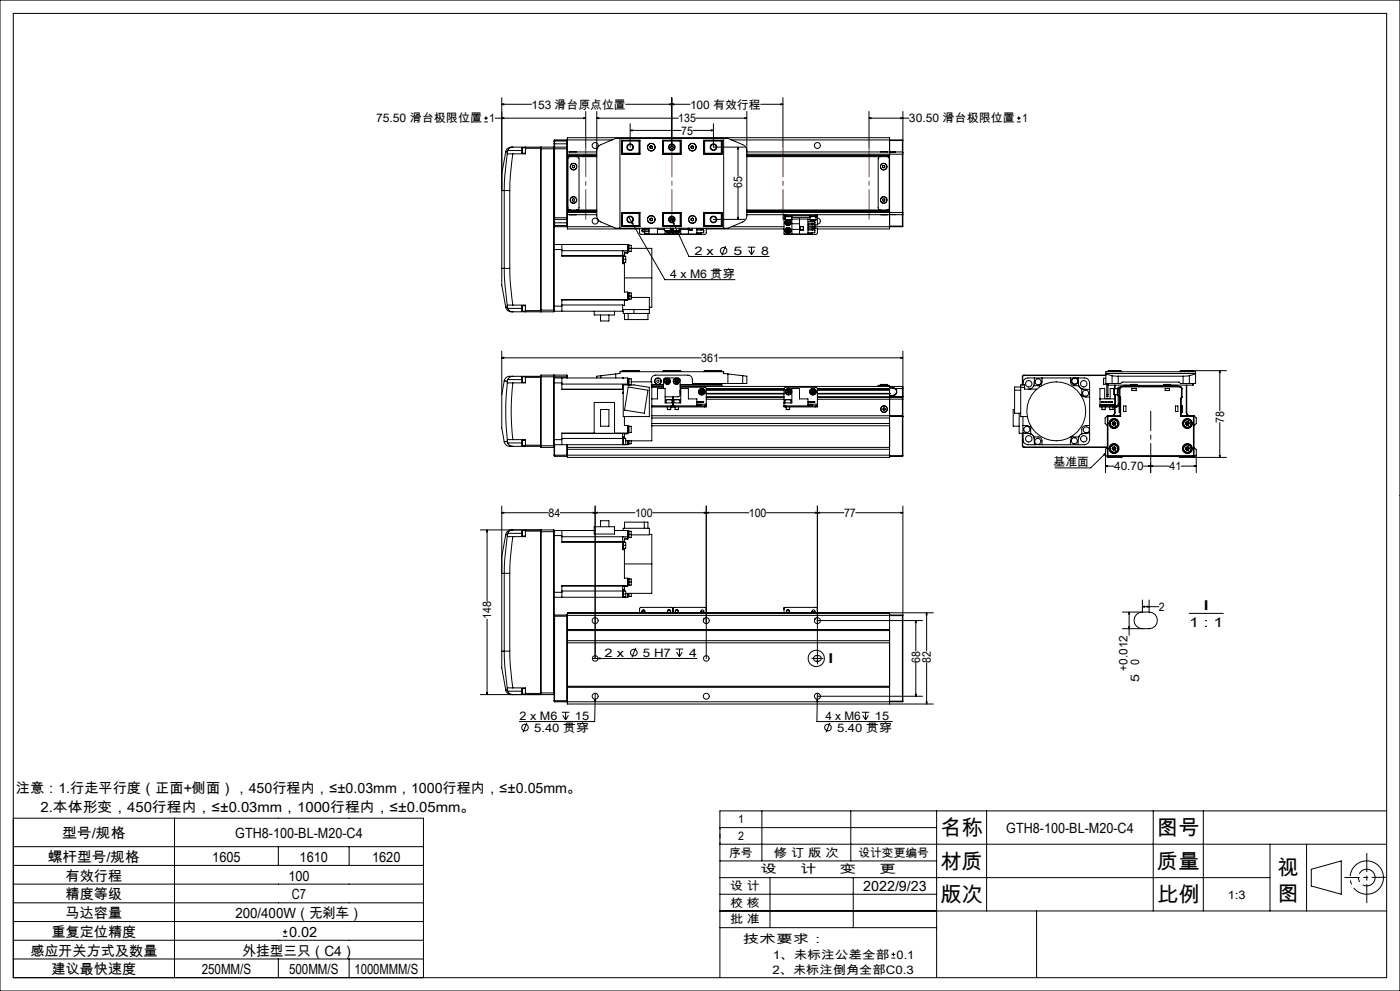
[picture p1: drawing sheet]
<svg xmlns="http://www.w3.org/2000/svg" width="420mm" height="297mm" viewBox="0 0 420 297" stroke-linecap="round" stroke-linejoin="round" font-family="sans-serif">
<g fill="none" stroke="#000" stroke-width=".3">
<path d="M0 0h420v297h-420zM4 4h412v289h-412zM145.2 36.5h1.2M145.2 35.4h1.2M145.8 34.9v1.1M148.5 35.4h27.2M150.5 31.3l.6-.2v.3zM150.5 29.3v51.1M150.5 31.3h9M150.5 35.4l.6-.1v.3zM175.1 35.3l.6 .1-.6 .2zM175.7 33.4v10.7"/>
<path d="M179 35.4l.6-.1v.3zM179 33.4l.1 31.6 .3 .8 .9 .7 4.4 1.9h33.7l4.4-1.9 .6-.4 .5-.7 .1-.7v-31.3M179 35.4h24.5M187.7 31.3h19.3M189.1 39.1l.6-.2v.3zM189.1 37.1v7M189.1 39.1h15.3M200.9 31.1l.6 .2-.6 .1zM201.5 31.3l.6-.2v.3zM201.5 29.3v14.8M207.9 39.1h6.1M208.8 35.4h15.2"/>
<path d="M213.4 38.9l.6 .2-.6 .1zM214 37.1v7h9.4M223.4 35.3l.6 .1-.6 .2zM228.2 31.3h6.7M234.3 31.1l.6 .2-.6 .1zM234.9 29.3v14.8M260.7 35.4l.6-.1v.3zM260.7 35.4h12M260.7 33.4v10.7M270.3 35.3l.6 .1-.6 .2zM270.9 33.4v12.3M305.1 36.5h1.1"/>
<path d="M305.1 35.4h1.1M305.6 34.9v1.1M151.3 57.1h1.6M151.3 57.1v23.3M151.7 45.5l-1.2 6.6v5h.8M151.7 45.5h.5M152.2 46l-.8 6.6-.1 4.5M152.2 46l1.6 .1M152.2 45.5v.5M152.3 45.1l-.1 .4M152.3 45.1h4.3M152.9 57.1v23.3"/>
<path d="M153.8 44.1h-.3a1.69 1.69 0 0 0-1.8 1.4M153.8 46.1l-.7 6.5-.2 4.5M153.8 44.1l8.4 .1M153.8 44.1l-.8 .2-.7 .8M156.7 44.3v1.6M156.7 44.3h.9M156.7 45.9h.9M157.6 44.1v.3M157.6 44.4v1.7h-3.8M157.6 44.4h4.6M162.2 44.2v.4M162.2 44.6v48.4"/>
<path d="M162.2 44.6h8M162.3 44.1v49.3M162.3 44.1h3.8M162.3 44.1l-.1 .1M166.1 44.1v49.3M166.1 44.1l.1 .1M166.2 44.2v48.8M166.2 43.1v1.1M166.2 42.3h4M166.2 43.1h4M166.4 44.1v21.7M166.4 41.9v2.2"/>
<path d="M166.4 44.1h3.6M166.4 41.9l-.2 1.2M166.4 44.1l-.2 .2M166.4 41.9h3.6M170 44.1v21.7M170 41.9v2.2M170 44.1l.2 .2M170 41.9l.2 .2M170.2 44.3v.3M170.2 44.3v-3h96.7v4.9M170.2 44.6v20.7M170.2 46.2h8.8"/>
<path d="M170.2 41.9h13.4M170.2 45.5h8.8M170.2 47h8.8M170.2 46.6h8.8M170.9 45.5h2M171.1 47l-.5 .1-.2 .4v14.9l.2 .4 .5 .1M171.7 49.7l.4-.1 .3 .2v.4l-.4 .1-.3-.2zM171.8 59.7l.3-.2 .3 .3-.1 .4-.4 .1-.2-.3zM173 47l.5 .1 .2 .4v14.9l-.2 .4-.5 .1M179 45.2l.4-1.1 .5-.6 4.8-2h33.7l4.8 2 .7 .9 .1 .8M186 41.5v26.9M186.4 42h5.6v4.2h-5.6z"/>
<path d="M186.4 45.5h.1M186.5 42.3v3.9M186.5 42.3h5.2M186.7 42.1v4M186.7 46.1h5.3M186.7 42.1l-.2 .2M186.7 42.1h5.3M191.7 42.3l.2-.2v4l-.2-.2M191.7 45.9h-5.2l.2 .2M191.7 42.3v3.6M195.1 44.3l.3 .2M195.1 43.9v.4"/>
<path d="M195.4 43.7l.3 .2M195.4 43.7l-.3 .2M195.7 44.3l-.3 .2M195.7 43.9v.4M198.8 42h5.5v4.2h-5.5zM199 42.3v3.6M199 45.9h5M199 45.9l-.2 .2h5.5M199 42.3h5M204 42.3l.2-.2v4l-.2-.2M204 42.3v3.6M204.3 42.1h-5.4l.1 .2"/>
<path d="M207.4 44.3l.3 .2M207.4 43.9v.4M207.7 43.7l.3 .2M207.7 43.7l-.3 .2M208 44.3l-.3 .2M208 43.9v.4M211.1 42h5.5v4.2h-5.5zM211.1 46.1h5.3M211.1 42.1h5.3M211.4 42.3v3.6M211.4 42.3l-.2-.2v4l.2-.2M211.4 45.9h5.1l-.1 .2"/>
<path d="M211.4 42.3h5.1M216.4 42.1v4M216.4 42.1l.1 .2M216.5 42.3v3.9M216.5 45.5h.1M217.1 41.5v26.9M219.5 41.9h51.2M221.4 44.1l.1 .6h-.3zM221.4 44.1v8.7M221.4 56.3v9.5M224 46.2h46.7M224 45.5h43.9"/>
<path d="M224 47h42.9M224 46.6h42.9M264.1 47l-.5 .1-.1 .4v14.9l.1 .4 .5 .1M264.8 49.7l.3-.1 .4 .2-.1 .4-.3 .1-.3-.2zM264.9 59.7l.4-.1 .2 .3-.1 .4h-.4l-.3-.3zM266.1 47l.5 .1 .2 .4v14.9l-.2 .4-.5 .1M266.2 45.5h-2M266.2 45.5h.1M266.9 46.2v17.5M266.9 42.1h3.8M267.9 45.6h-1v.6M267.9 45.5h.7"/>
<path d="M267.9 45.5v.1M268.6 45.5l-.7 .1M268.6 45.5h2.1M270.7 46.2h.2M270.7 45.5v.7M270.7 45.5l.2 .2M270.7 41.9v.2M270.7 42.1v3.4M270.7 46.2v17.5M270.9 45.7v.5M270.9 46.2v17.5M166.2 73.3h2.4"/>
<path d="M166.2 74.8h2.4M166.2 67.5h4M166.2 65.3h4M166.2 65.6l.2 .2M166.2 66.8h4M166.2 67.8l.2 .1M166.4 65.8v2.1M166.4 65.8h3.6M166.4 67.9h3.6M168.6 74.8v2l18.4-.1v2h-.2M168.6 73.3v1.5M168.6 73.3h19.7v2.6h-1"/>
<path d="M168.6 76.6h18.2M168.6 75.1h19.7M170 65.8v2.1M170.2 65.3v.3M170.2 65.6v3h21.7M170.2 64.3h8.8M170.2 63.7h8.8M170.2 65.6l-.2 .2M170.2 67.9h13.4M170.2 67.8l-.2 .1M170.2 62.9h8.8M170.2 63.2h8.8"/>
<path d="M170.2 63.3h8.8M170.9 64.3h2M186.4 64.3h.1M186.4 63.7h5.6v4.2h-5.6zM186.5 63.7v3.9M186.5 67.6h5.2M186.5 67.6l.2 .2M186.7 63.8v4M186.7 63.8l-.2 .1h5.2M186.7 63.8h5.3M186.7 67.8h5.3M186.8 73.3h.1"/>
<path d="M186.8 76.6v1.1M186.8 77.7v1.3h.5M186.8 75.1h.1M186.8 75.1v1.5M186.8 75.1v.1M186.8 73.3h.2M186.8 77.7h.9M186.8 76.5h.5M187 76.8h.7v.9M187 73.3h.1M187.3 78.6v.4M187.3 76.5v.3"/>
<path d="M187.3 79v8.5h1v2.3M187.7 77.7v.9h-.7M188.3 74.4h7.2v8.9M188.3 75.6h-1v.9M188.3 73.4h.4v2l-.4 .1M188.5 73.4v2.1M188.6 65l.9 1.5M188.7 73.5h.7v1.8h-.7M189.5 66.5l.4 .5-.3 .1zM189.5 66.5l10 17.3h21M191.7 63.9l.2-.1v4l-.2-.2M191.7 63.9v3.7"/>
<path d="M191.9 68.4v1.4l.4 .4h19.2l.4-.4v-1.4M192.7 69v.2M192.7 68.4v.2h2M192.7 68.9v.5h2M192.7 68.9h2M192.8 69.4h.5M193.4 68.6v.3a.41 .41 0 0 0-.4-.3 .41 .41 0 0 0-.3 .3M193.4 69.4v.7h1.3M194.7 68.4v1.8M195.1 66l.3 .1M195.1 65.6v.4M195.4 65.4l.3 .2"/>
<path d="M195.4 65.4l-.3 .2M195.7 66l-.3 .1M195.7 65.6v.4M197.2 68.4v1.8M197.2 68.8h2.1M198.8 63.7h5.5v4.2h-5.5zM199 63.9v3.7M199 67.8v.1M199 67.6h5M199 63.9h5M199 67.6l-.1 .2h5.4M199.3 69.1h.1"/>
<path d="M199.3 69.1h1.8M199.3 68.4v.7M199.5 69.1v1.1M199.7 67.8v.1M200.3 69.1v.3M200.3 69.4l.5 .2M200.7 69.1l-.4 .3M200.7 69.1l.1 .5M200.8 69.1l.4 .1M201.1 69.1h-1.7M201.1 68.4v.7M201.1 68.9l.1 .3"/>
<path d="M201.2 65.9h.2zM201.2 69.2l-.4 .4M201.2 65l5.5 11.9h24.1M201.3 68.4a.86 .86 0 0 1-.2 1.4 .86 .86 0 0 1-1.3-.7M201.3 68.4a.9 .9 0 0 1-.2 1.5 .9 .9 0 0 1-1.3-.8M201.3 66.1l-.1-.1 .2 .2M201.4 65.4v.5M201.4 65.6h.5M201.6 70.2h-.2M201.9 65.5v.5M201.9 68.4v1.8M201.9 66.5l.4 .5-.3 .1z"/>
<path d="M202 69.1h.1M202 69.1h1.8M202 68.4v.7M202.1 70.2h.3M202.1 69.1l.2 .5M202.2 69.1l.2 .5M202.6 69.1v.3M202.6 69.4l.5 .2M202.6 69.4l.5-.3v.5M203.1 69.1l.4 .2M203.4 67.8v.1M203.5 69.1v.2"/>
<path d="M203.5 69.3l-.4 .3M203.8 69.1h-1.8M203.8 68.5a.9 .9 0 0 1-.2 1.3 .9 .9 0 0 1-1.3-.2M203.8 68.6a.86 .86 0 0 1-.3 1.2 .86 .86 0 0 1-1.1-.2M203.8 68.4v.7M204 63.9l.2-.1v4.1M204 63.9v3.7M204 67.8v.1M204 67.6l.2 .2M204.2 68.4v1.8M204.2 68.8h2.3M204.3 63.8h-5.4l.1 .1"/>
<path d="M206.5 68.4v1.8M206.7 68.4l-.1 .5h1.1l-.1-.5M207.4 66l.3 .1M207.4 65.6v.4M207.7 65.4l.3 .2M207.7 65.4l-.3 .2M208 66l-.3 .1M208 65.6v.4M209.1 68.4v1.8M209.1 68.9h2M210.3 68.6v.3a.41 .41 0 0 1 .4-.3 .41 .41 0 0 1 .4 .3M210.3 69.7v.4h-1.2"/>
<path d="M211.1 69v.2M211.1 63.7h5.5v4.2h-5.5zM211.1 68.4v.2h-2M211.1 68.9v.8h-2M211.1 63.8h5.3M211.1 67.8h5.3M211.4 63.9v3.7M211.4 63.9l-.2-.1v4l.2-.2M211.4 67.6h5.1M211.9 68.6h23.3M214 65.8h9.4M216.4 63.8v4"/>
<path d="M216.4 63.8l.1 .1h-5.1M216.5 63.7v3.9M216.5 64.3h.1M216.5 67.6l-.1 .2M217.7 73.7l-1.2 2.8M219.5 67.9h15.7M221.2 65.2h.3l-.1 .6zM224 64.3h11.2M224 63.7h46.7M224 62.9h42.9M224 63.2h42.9M224 63.3h42.9"/>
<path d="M224.3 74.1h2.3M224.6 75l.9 1.3M225.5 74.1v2.2M226.3 75l-.8 1.3M235.2 64.7h.5M235.2 64.7v.5M235.2 65.2v5h9.6l.4-.4v-1.4h-.8M235.2 64.3v.4M235.2 65.6h.5M235.2 65.2h.5M235.2 64.3h.5M235.5 70.2h.2"/>
<path d="M235.5 64.7v.2h2.1v-.2M235.7 65.9h1.7M235.7 65.9h1.8M235.7 64.9v1M235.7 64.3v.4M235.7 64.7h9M235.7 64.3h9M235.9 66.8l.2 .4M235.9 68.9l.1 .5M235.9 68.9l.5 .2M236 65.9l-.5 .9M236 69.4l.4 .2"/>
<path d="M236.1 66.3l-.2 .5M236.1 66.3l.3 .4M236.1 67.2h.5M236.3 68.6l-.4 .3M236.3 68.6l.5 .2M236.3 68.6l.1 .5M236.4 66.7l-.3 .5M236.4 66.7l.2 .5M236.4 66.7l-.5 .1M236.4 69.1l.4 .2M236.4 69.1v.5M236.4 69.1l-.4 .3"/>
<path d="M236.6 66.3h-.5M236.6 66.3l.3 .4M236.6 66.3l-.2 .4M236.7 65.9a.87 .87 0 0 1 .2 1.5 .87 .87 0 0 1-1.4-.6M236.8 65.9a.9 .9 0 0 1 .1 1.6 .9 .9 0 0 1-1.4-.7M236.8 68.8v.5M236.8 68.8l-.4 .3M236.8 69.3l-.4 .3M236.9 66.7l-.3 .5M236.9 66.7h-.5M237.4 65.9h.1M237.5 65.6h4.9v4.6"/>
<path d="M237.5 64.9v1M237.5 65.2h5.5M237.6 65.6v4.6M237.6 68.8h2.3M237.6 67.1h2.3M239.9 65.6v4.6M240 67.9h1v1h-1zM240 67.9v1M241 67.9v1M242.4 66.4h2v.5M242.4 67.2h2v.5h-2M242.4 68.1h2v.5h-2"/>
<path d="M242.4 68.9h2M242.4 66.9h2M242.4 65.7h.6M242.9 64.7v.2h2v-.2M243 65.9h.1M243 65.9h1.8M243 64.9v1M243.6 65.9v.5M243.6 66.9v.3M243.6 67.7v.4M243.6 68.6v.3M243.6 69.7v.4h-1.2"/>
<path d="M243.6 67.9h27.1M243.7 66.9l.4 .3 .3-.3M243.7 68.9a.41 .41 0 0 1 .4-.3 .41 .41 0 0 1 .3 .3M243.8 66.4h.5M244.4 66.6v.2M244.4 69v.2M244.4 68.9v.8h-2M244.4 66.7l.1 .1M244.7 64.7h.5M244.7 64.3h.5M244.7 64.3v.4M244.8 65.9h-1.8"/>
<path d="M244.8 64.9v1M244.8 65.2h.4M245.2 64.7v.5M245.2 65.4a.9 .9 0 0 1 .9 .9 .9 .9 0 0 1-.9 .9M245.2 64.3v.4M245.2 65.2v2.2h-.8M245.2 64.3h22.7M264.2 64.3l2 .1M266.2 64.4h.1M266.9 63.7v.6h1M266.9 63.7v4.9h-21.7M266.9 67.8h3.8"/>
<path d="M267.9 64.3h.7M267.9 64.3h.1M268.6 64.3h2.1M270.7 63.7h.2M270.7 63.7v.6M270.7 67.8h.2M270.7 67.8v.1M270.7 64.3v3.5M270.9 63.7v.5M270.9 64.2l-.2 .1M270.9 67.8l-.2 .1M270.9 64.2v3.6"/>
<path d="M150.5 80.4v5l1.2 6.7M150.5 80.4h.8M151.3 80.4h1.6M151.3 80.4l.1 4.6 .8 6.6M151.7 92.1a1.8 1.8 0 0 0 2.1 1.3M152.2 91.6v.4M152.2 92l.1 .4M152.2 92l-.5 .1M152.3 92.4l.7 .8 .8 .2M152.3 92.4h4.3M152.9 80.4l.2 4.5 .7 6.5M153.8 91.4l-1.6 .2"/>
<path d="M153.8 91.4h3.8v1.7M156.7 91.6v1.7M156.7 93.3h.9M156.7 91.6h.9M157.6 93.1v.3M157.6 93.1h4.6M162.2 93.3l-8.4 .1M162.2 93v.3M162.2 93h4M162.2 93.3l.1 .1M162.3 93.4h3.8M166.2 93l-.1 .4"/>
<path d="M166.2 91.8h2.4M168.6 91.8v1.5M168.6 91.4h18.2M178.3 93.3v1.1h6.1v-1.1M180.2 94.4v1.8h2.5v-1.8M186.8 91.4v1.9M186.8 92.8h8M187.3 83.3h8.2M187.4 93.9v1.9h7v-1.9M188.3 89.8l-19.7 .1M188.3 87.7h.2v2M188.3 90h-1v1.5l-.5-.1"/>
<path d="M188.3 89.8h-19.7v2M188.3 88.7h1.1M188.5 93.9v1.9M188.5 87.7h.2v2h-.4M188.7 87.8h.7v.9M189.4 88.7v.9h-.7M189.4 89.1h5.4v4.8h-7.8v-.6h-20.8M190.2 92.8v1.1M195.5 83.3v8.8h-.7M150.5 118.2v10.1l.8 4.1M150.5 107.2l.6-.1v.3zM150.5 105.2v13"/>
<path d="M150.5 107.2h59.9M151.3 114.2h.1M151.3 114.2l.9 .1M151.3 114.2l-.8 4M152.2 114.6l1.6 .2M152.2 114.6a81 81 0 0 0 0 17.3M152.2 114.3v.3M152.3 113.8l-.1 .5M152.3 113.8h4.3M153.8 112.8h-.2a1.84 1.84 0 0 0-2.3 1.4M153.8 114.8a73.4 73.4 0 0 0 0 17M153.8 112.8a1.59 1.59 0 0 0-1.5 1"/>
<path d="M153.8 112.8h8.4M156.6 113.8l.1 .8M156.7 112.9l-.1 .9M156.7 112.9v1.7M156.7 112.9h.9M156.7 114.6h.9M157.6 112.8v.3M157.6 113.1v1.7h-3.8M157.6 113.1h4.6M162.2 112.9h8M162.2 113.1v20.3M162.3 112.4l-.1 .7"/>
<path d="M162.3 112.4v21.7M162.3 112.4h3.8M166.1 112.4v21.7M166.1 112.4l.1 21.2M166.2 113.3h22.1v1.8M166.2 114.8h2.4M166.4 112.4v.9M166.4 112.4h3.6M166.4 112.4l-.2 .2M168.6 113.3v1.5M168.6 114.8v1.9h18.2v-1.3h3.4l4.6 .7v8.7h-7.8v-9.4M168.6 116.6h18.2"/>
<path d="M168.6 115.1h19.7M170 112.4v.9M170 112.4l.2 .5M170.2 112.9v.4M180.3 112.6l-1.3 .1v.6M180.3 112.6v.7M184.7 112.1v1.2M184.7 112.1l1.3-.2v-.5h31.1v.5l1.3 .2M184.7 112.1l-4.4 .5M186.5 111.3h5.4M186.5 111.3v.1M186.7 111.1h5l.2 .2"/>
<path d="M186.7 111.1v.3M186.7 111.1l-.2 .2M186.8 113.2v.1M187 117.5h-.2v.4h.2M187 113.2v.1M188.3 113.4h.4v2M188.3 115.1v.3M188.5 116l5.9 .9-1.1 7-5.9-1zM188.5 113.4v2M188.7 113.5h.7v.9M189.4 114.4h6.1v17.7h-7.8M189.4 114.4v1"/>
<path d="M191.9 111.3v.1M195.4 114.4a1.55 1.55 0 0 1 1.3-2h9.7a1.33 1.33 0 0 1 1.3 1.4v1.1h15.1M195.5 116.1h3.5M195.5 119.6h1.7v-3.2h2.3v4.4h4.7v-4.4h2.3v3.2h2.6v2M195.5 115.2h3.5M195.5 115.4h3.5M195.5 115.8h3.5M198.9 111.3l.1-.2h5l.2 .2M198.9 111.3h5.3M198.9 111.3v.1M199 116.4v-2.5l.5-.6h4l.5 .4-.1 4.9-.4 .3h-4M199.7 114.3l.3 .4"/>
<path d="M199.8 119.8h1.8M199.8 119.8v1M200 113.8h.4M200 113.8l-.3 .5M200 113.8l.2 .5M200.2 114.3l.3 .4M200.2 114.3l-.2 .4M200.4 113.8l.3 .4M200.4 113.8l-.2 .5M200.5 114.7h-.5M200.7 114.2l-.2 .5M200.7 114.2l-1 .1"/>
<path d="M201.6 119.8h-1.8M201.6 119.8h.1M201.6 119.8v1M201.9 118.9v3.1M202.1 119.8h.2M202.1 119.8v1M202.3 119.8h1.6M202.4 119.8h-.3M202.4 119.8h1.5M202.4 114.3l.2 .4M202.6 113.8h.5M202.6 113.8l-.2 .5"/>
<path d="M202.6 113.8l.3 .5M202.9 114.3l-.3 .4M202.9 114.3l.2 .4M203.1 113.8l.3 .4M203.1 113.8l-.2 .5M203.1 114.7h-.5M203.4 114.2l-.3 .5M203.4 114.2l-1 .1M203.9 119.8h.1M203.9 119.8v1M204 116.8l.2 .5-.2 .7M204 116.1l7.7 .1 .2 4.9"/>
<path d="M204 117v.8M204 117.2v.4M204 115.2h12.4M204 115.8h66.7M204.2 111.3v.1M210.1 117.2v.5M210.1 117.2l.9 .4M210.1 117.7l.5 .2M210.5 116.9l-.4 .3M210.5 116.9l.5 .2M210.5 116.9l.1 1M211 117.1v.5"/>
<path d="M211 117.1l-.9 .6M211 117.6l-.4 .3M211.2 111.3h5.3M211.2 111.3v.1M211.9 116.7h23.3M211.9 116.4h23.3M211.9 118.9h23.3M211.9 119.7h23.3M211.9 116.8h23.3M211.9 118h23.3M211.9 116.9h23.3M211.9 117.9h23.3"/>
<path d="M211.9 119.1h23.3M215.7 107.2h55.2M216.4 111.1h-5l-.2 .2M216.4 111.1v.3M216.4 114.9v.3M216.4 115.2l.1 .2h-12.5M216.4 111.1l.1 .2M216.5 111.3v.1M216.5 114.9v.9M218.4 112.1v2.8M218.4 112.1l4.4 .5M222.8 112.6l1.2 .1v2.2h-1.2"/>
<path d="M222.8 112.6v2.3M235.5 119.8h.1M235.5 119.8v1M235.5 119.8h.2M235.6 119.8h1.7M235.7 119.8h1.6M236.1 117.6l.4 .3M236.1 117.1v.5M236.1 117.1l.4 .3M236.5 117.4v.5M236.5 117.4l.5 .3M236.6 116.9l-.5 .2"/>
<path d="M236.6 116.9l.4 .3M236.6 116.9l-.1 .5M237 117.7l-.5 .2M237 117.2v.5M237 117.2l-.9 .4M237.3 119.8v1M243.4 117.2l.1 .5M243.4 117.2l.9 .4M243.5 117.7l.4 .2M243.8 116.9l-.4 .3M243.8 116.9l.5 .2M243.8 116.9l.1 1"/>
<path d="M244.3 117.1v.5M244.3 117.1l-.8 .6M244.3 117.6l-.4 .3M245.2 116.7h21.7l-21.7 .1M245.2 116.4h21.7M245.2 118.9h21.7M245.2 118h21.7M245.2 116.9h21.7M245.2 117.9h21.7M245.2 119.1h21.7M264.1 115.3h2M264.1 115.5h-.6v.3"/>
<path d="M264.1 115.3v.5M264.1 115.5h2M264.2 115.5h1.9M266.1 115.5h.7v.3M266.1 115.3v.5M266.9 119.1v.5M266.9 118h-21.7M266.9 118.9v.2M266.9 119.1v.6M266.9 118h.1M266.9 119.6v17.5h-96.7v-3.8M266.9 116.4v2.5"/>
<path d="M266.9 118.6h1M266.9 118.9h3.8M266.9 118.5h1M266.9 119.1h3.8M266.9 116.3h1M267.9 116.3l.6 .3M267.9 116.2l.7 .2M267.9 116.2h-1v-.4v.6M267.9 116.2v.1M267.9 118.5v.1M268.5 116.6a1.09 1.09 0 0 1 .4 1.2 1.09 1.09 0 0 1-1 .7M268.6 116.4a1.18 1.18 0 0 1 .4 1.4 1.18 1.18 0 0 1-1.1 .8"/>
<path d="M268.6 116.4h2.1M268.6 116.4l-.1 .2M270.3 107.1l.6 .1-.6 .2zM270.7 115.8v.6M270.7 118.9h.2M270.7 118.9v.2M270.7 119.6h.2M270.7 119.1v.5M270.7 116.4v2.5M270.7 119.6v5M270.7 119.6l-25.5 .1M270.9 119l-.2 .1"/>
<path d="M270.9 118.9v.1M270.9 119v.6M270.9 119.6v17M270.9 105.2v13.7M304.4 116.9h1.8M306.2 116h-1.8v7.9h1.8M306.2 116.1h1.2M306.7 112.9h.1M306.7 112.9v2.5M306.8 112.9v2.5M307.2 112.5l-.4 .4M307.2 112.4l-.5 .5"/>
<path d="M307.2 112.4h24.6M307.2 112.4v.1M307.2 112.5h24.6M310.1 115.6a1.64 1.64 0 0 1-1.5 1M310.1 115.6h1.8l.1 .3M310.3 113.3l-.2 2.3M311 116.6h-3.6v-1.2h-1.2v9.4h2M312.6 113.3v1.4l-.4 .6 .3 .3M321.1 113.3v1.1a1.21 1.21 0 0 0 1.2 1.2h1.3l.9 .9M322.3 113.3h-13.9a1.58 1.58 0 0 0-1.5 2.1M322.6 113.3h2.8a1.51 1.51 0 0 1 1.5 1.5v13.9M323.4 113.3l.1 1.1a1.94 1.94 0 0 0 1.1 2.1"/>
<path d="M324.5 118.8l.4-.2 .6 .4h1.4M324.5 116.5v1.7l-.2 .2M324.5 116.5l2.4 .2M330 119.6h4.5M331.1 113.4h.1M331 113.4l.1 1.8M331.1 113.4v1.8M331.1 115.2h.9M331.1 113.4h.7M331.8 111.9h26.9M331.8 112.1l1.8 .5M332 118.2v.7h.4v-.7"/>
<path d="M332 118.2h.4M332 114.9v3.3M332.4 111.3h4M332.4 111.3v.1M332.4 114.9v3.3M332.4 115.2l.1 .2M332.5 111.1h3.7M332.5 115.4h6.7M332.5 111.1v.3M332.5 114.9v.5M332.5 111.1l-.1 .2M333.6 114.9h1.9"/>
<path d="M333.6 112.6l1.9 .1M333.6 114.9h-1.8v-3.5h26.9v3.5h-1.9M333.6 112.6v2.3M334.2 116.5v1.8zM334.2 118.3h1M334.2 118.2v.1M334.4 115.4v1M334.5 116.4v.1M334.5 118.3v3.3M334.5 115.4v1.1M335.2 116.5l-2.1-.1v3h-1.7v-3h-1.4v5.2M335.5 116.4h-.3v2h.3"/>
<path d="M335.5 114.9h.7l.5-.4h17l.5 .4h.7M335.5 116.6h.3M335.5 112.7v2.2M335.5 116.6v4.5M335.5 112.7h19.4M335.8 116.4v-.3h-.3v.5M335.8 116.4h.2M335.8 118.9l.2 .8M335.8 116.4v4.7M335.9 119.1l.1 .5M336 118.9h-.2l.1 .2M336 118.9v.1"/>
<path d="M336 119l-.1 .1M336 119l.2 .6M336 116.4v2.5M336 119.6h.2M336 119.6v5M336.2 111.1v.3M336.2 119.6v5.2M336.2 111.1l.2 .2M336.4 111.3v.1M336.5 115.8v.2M336.5 116l-.5 .4M336.5 115.8l-.5 .2-.2 .4"/>
<path d="M336.5 115.8h17.4M336.5 116h17.4M337.9 115.5h-.7v.3M337.9 115.5h14.6M337.9 115.5v.3M339.2 115.3h2M339.2 115.5h.1M339.2 115.5h2M339.2 115.3v.2M339.5 116.4h1.4v.6h-1.4zM341.2 115.5h.1M341.2 115.3v.2"/>
<path d="M349.2 115.3h2M349.2 115.5h.1M349.2 115.5h2M349.2 115.3v.2M349.5 116.4h1.4v.6h-1.4zM351.2 115.5h.1M351.2 115.4h6.7M351.2 115.3v.2M352.5 115.5h.7v.3M352.5 115.5v.3M353.9 116l.5 .4M353.9 115.8v.2"/>
<path d="M353.9 115.8l.5 .2 .2 .4M354 111.3h4M354 111.3v.1M354.2 119.6h.2M354.2 111.1h13.7M354.2 111.1v.3M354.2 119.6v5.2M354.2 111.1l-.2 .2M354.4 119.6v5M354.4 119l-.2 .6M354.4 119l.1 .1M354.4 116.4h.2"/>
<path d="M354.4 118.9h.2l-.1 .2M354.4 118.9v.1M354.4 116.4v2.5M354.5 119.1l-.1 .5M354.6 116.4v2.6l-.2 .7M354.9 114.9h1.9M354.9 112.7v2.2M355.9 115.4v8.2M356 115.4v8.2M356.8 112.6l-1.9 .1M356.8 112.6v2.3M357.9 114.9v.5"/>
<path d="M358 111.3l-.1-.2v.3M358 111.3v.1M358 114.9l-.1 .5M358.7 112.1l-1.9 .5M365.9 111.1v12M365.9 111.1l.2 .6h-.3zM151.3 132.4a2.06 2.06 0 0 0 2.5 1.4M151.3 132.4h.1M152.2 131.9v.4M152.2 132.3l.1 .4M152.2 132.3l-.9 .1M152.3 132.7l.7 .9 .8 .2"/>
<path d="M152.3 132.7h4.3M153.8 131.8l-1.6 .1M153.8 131.8h3.8v1.6M153.8 133.8h8.4M156.6 132.7l.1 .9M156.7 131.9l-.1 .8M156.7 131.9v1.7M156.7 131.9h.9M156.7 133.6h.9M157.6 133.4v.4M157.6 133.4h4.6M162.2 133.4l.1 .7"/>
<path d="M162.2 133.6h4M162.3 134.1h3.8M166.2 133.6v.4M166.2 131.8h2.4M166.2 134l.2 2.8M166.2 134l-.1 .1M166.2 136.3h4M166.4 133.3v3.5M166.4 136.8h3.6M168.6 131.8v1.5M168.6 131.4h18.2M170 133.3v3.5"/>
<path d="M170.2 134.1h96.7M170.2 136.4h96.7M170.2 136.6l-.2 .2M170.2 134.7h96.7M178.3 120.6h6.1v9.3h-6.1zM178.3 129.8h-9.7v2M180.2 122.7h2.5v5h-2.5zM186.8 129.9h.1M186.8 129.9v1M186.8 131.4v1.9M186.8 131.3h.2v2M186.8 130.9v.5"/>
<path d="M186.8 130.9h.5M187 131.4h.7v1.8h-.7M187.3 130.9v.5M187.3 124.8v2.7h1v2.4h-19.7M187.3 133.2v.1M188.3 127.7h.4v2h-.2M188.3 130h-1v.9M188.3 132.1v1.2h-22.1M188.5 127.7v2l-4.1 .1M188.5 132.1v1h-.2M188.7 127.8h.7v1.8h-.7M188.7 132.1v1h-.2"/>
<path d="M189.4 132.1v.9h-.7M195.5 122h5.9M195.5 121.6h5.9M195.5 124.6h75.2M195.5 125.3h71.4M195.5 126.9h71.4M195.5 127.6h71.4M200.2 122.7h1M200.2 122v.7M201.2 122v.7M201.4 122h.5M201.4 121.6h1"/>
<path d="M201.4 121.6v.4M201.9 122h.5M202.4 122h9M202.4 121.6h9M202.4 121.6v.4M202.5 122.7h1.1M202.5 122v.7M203.6 122v.7M209.1 121.2h1.2v.2h-1.2M209.1 120.4h2l-2 .1M209.1 121.1h2.8M211.4 121.6h.5"/>
<path d="M211.4 121.6v.4M211.9 121.6v.4h-.5M211.9 121.1v.5M235.2 121.6h.5M235.2 120.8h2.4v-4.4h2.3v3.2h2.5v2M235.7 121.6v.4M235.7 122h9M235.7 121.6h9M235.9 122.7h1M235.9 122v.7M236.9 122v.7M242.4 121.2h1.2v.2h-1.2"/>
<path d="M242.4 120.4h2l-2 .1M242.4 121.1h2.8M244.7 121.6h.5M244.7 121.6v.4M245.2 121.1v-4.6l-.3-.4h-9.3l-.4 .5v5.4h.5M245.2 121.6v.4h-.5M245.2 121.1v.5M265 122.3h.4l.2 .3-.2 .3h-.4l-.2-.3zM266.9 136.8h3.8M266.9 136.6h3.8M266.9 124.8h3.8M270.7 136.6v.2"/>
<path d="M270.7 124.6v.2M270.7 136.6h.2M270.7 124.8v11.8M270.9 136.6l-.2 .2M304.4 122.7h-.4v5h1.8M305.8 123.9v6h2.1M306.7 133.6l.5 .5M306.7 133.6h.1M306.7 129.9v3.7M306.8 133.6l.4 .4M306.8 129.9v3.7M306.9 127.5l1.4 .1 .6 .3 .3-.2"/>
<path d="M306.9 124.8v7a1.51 1.51 0 0 0 1.5 1.5h2.8M306.9 129.8l2.3 .2M307.2 134.1h25l-.6 .6v7M307.2 134v.1M307.2 134h25M309.2 130l.3 .2M309.2 130l.9 .9M309.5 128.1l-.3 .2v1.7M309.9 130.6l.2 .3M310.1 130.9h1.3a1.09 1.09 0 0 1 1.2 1.2v1.2M310.1 130.9l.2 2.4M321.3 130.9l.2 .4-.3 .6-.1 1.4"/>
<path d="M321.7 130.7l.2 .2h1.7M323.6 130.9l-.2 2.4M323.8 130.6l-.2 .3M324.5 130l-.9 .9M324.6 130l-.4 .2M326.9 127.5h-1.2a1.21 1.21 0 0 0-1.2 1.2v1.3M326.9 129.8l-2.3 .2M326.9 129v2.8a1.57 1.57 0 0 1-1.5 1.5h-13.9M330.1 121.2h4.3v.2h-4.3zM330.4 120.4l.8 .1zM330.4 121.6h-.5v.4h.5M330.4 122h1.4"/>
<path d="M330.4 121.6h4.6M330.4 121.6v.4M330.6 122.7h1M330.6 122v.7M331.1 136.2l.5-.3-.3 .5zM331.6 120.4l.5 .1zM331.6 122v.7M331.6 139.7l.6-.2v.3zM331.6 139.7h2.6M331.6 136.4l.7 .7h4.3l.3-.3M331.6 135.9l-4.4 4.3h-10.7M331.8 122h.9"/>
<path d="M331.8 121.6v.4M332.2 124.8l.1-.2 .1 .2M332.2 124.8h.2M332.2 136.6h.2M332.2 136.6l.2 .2M332.2 124.8v11.8M332.4 136.6v.2M332.4 136.8h25.6M332.4 136.6h25.6M332.4 124.8h3.8M332.4 124.8v11.8M332.4 120.4l.5 .1z"/>
<path d="M332.7 122h2.3M332.7 121.6v.4M332.9 122.7h1M332.9 122v.7M333.3 120.4l.5 .1zM333.7 127.1l.3 .4M333.7 134.5l.3 .5M333.8 126.5l-.1 .6M333.8 126.5l.4 .4M333.8 134l-.1 .5M333.8 134l.4 .4M333.9 122v.7"/>
<path d="M334.2 126.9l-.2 .6M334.2 126.9l.4 .4M334.2 126.9l-.5 .2M334.2 134.4l-.2 .6M334.2 134.4l.4 .5M334.2 134.4l-.5 .1M334.4 123.6a.96 .96 0 0 1-1 1M334.4 123.6h.1M334.4 126.4l.4 .4M334.4 126.4l-.6 .1M334.4 126.4l-.2 .5M334.4 133.9l.4 .4"/>
<path d="M334.4 133.9l-.6 .1M334.4 133.9l-.2 .5M334.4 122v1.6M334.5 123.6l-.5 1M334.5 122v1.6M334.6 127.3l-.6 .2M334.6 134.9l-.6 .1M334.8 126.8l-.2 .5M334.8 126.8l-.6 .1M334.8 134.3l-.2 .6M334.8 134.3l-.6 .1M335 121.6v.4"/>
<path d="M335.5 121.1l-.5 .5M335.5 121.1h.3M335.8 121.6v2M335.8 121.6h.1M335.8 121.1a.84 .84 0 0 1-.8 .9M335.8 123.6h.2M335.8 121.6h.2M336 121.6h.1M336 121.6v2M336 123.5v.1M336 124.6l.2 .2M336 124.6h-3.8l-.7 .7v1.6l.7 .7"/>
<path d="M337 121.7h.8v1.6h-.8zM344.6 139.5l.6 .2-.6 .1zM345.2 139.7l.6-.2v.3zM345.2 138.8v2.9M350.8 139.7h-7.7M352.6 121.7h.8v1.6h-.8zM353.6 136.8l.3 .3h14M354.2 124.8h3.8M354.4 139.7h4.5M354.4 123.5v.1M354.4 124.6l-.2 .2M354.4 124.6h3.8l.7 .7v1.6l-.7 .7"/>
<path d="M354.4 121.6h.1M354.4 121.6v2M354.4 123.6h.2M354.4 121.6h.2M354.6 121.6v2M355.6 134.5l.4 .5M355.6 127.1l.4 .4M355.8 134l-.2 .5M355.8 134l.8 .9M355.8 126.5l-.2 .6M355.8 126.5l.8 .8M355.9 123.6l.2 .6 .3 .4"/>
<path d="M355.9 123.6h.1M356 123.6a1.02 1.02 0 0 0 1 1M356.2 134.4l-.2 .6M356.2 134.4l-.6 .1M356.4 133.9l.4 .4M356.4 133.9l-.6 .1M356.4 133.9l-.2 .5M356.4 126.4l-.6 .1M356.4 126.4l.4 .4M356.4 126.4l-.4 1.1M356.6 134.9l-.6 .1M356.6 127.3l-.6 .2"/>
<path d="M356.8 134.3l-.2 .6M356.8 134.3l-.6 .1M356.8 126.8l-.2 .5M356.8 126.8l-1.2 .3M358 124.8h.2M358 124.8v-.2l.2 .2M358 136.6h.2M358 136.6v.2M358 124.8v11.8M358.2 136.6l-.2 .2M358.2 134.1l.7 .7v6.9M358.2 124.8v11.8"/>
<path d="M358.3 139.5l.6 .2-.6 .1zM358.9 136.4l-.7 .7M365.8 136.5h.3l-.2 .6zM365.9 126.6v10.5M144.1 158.8h22M146.1 158.8v21.4M146.1 158.8l.2 .6h-.4zM150.5 153.7l.6-.2v.3zM150.5 151.7v43.5M150.5 153.7h14M152.3 159.8a1.64 1.64 0 0 1 1.5-1h-.3a1.69 1.69 0 0 0-1.8 1.4M152.3 159.8l-.1 .5"/>
<path d="M152.3 159.8h4.3M156.7 159v1.7M156.7 159h.9M157.6 158.8v.4M157.6 159.2v1.6h-3.8M157.6 159.2h4.6M162.2 158.8v.1M162.2 158.9v49.2M162.2 158.9v.4M162.2 159.3v48.4M162.2 159.3h4M166.1 158.8v49.4"/>
<path d="M166.1 158.8l.1 .5M166.2 159.3l.2 51M166.2 159h12.1M168.1 153.7h22.4M168.6 159v1.5M177.9 153.5l.6 .2-.6 .1zM178.3 157.9h6.1v2.2h-6.1zM178.5 153.7l.6-.2v.3zM178.5 151.7v45.6M180.2 157.9v-1.8h2.5v1.8M184.4 159h3.9v2.6h-1M186.8 159h.1"/>
<path d="M186.8 159h.2v-.7h7.8v2h-5.4M187.4 158.3v-1.8h7v1.8M188.3 159.2h.4v1.9l-.4 .1M188.5 159.2v2M188.7 159.2h.7v1M193.3 156.5v1.8M211.3 153.5l.6 .2-.6 .1zM211.9 153.7l.6-.2v.3zM211.9 151.7v45.6M224.6 153.7h-28.8M229.9 153.7h23.3M244.6 153.5l.6 .2-.6 .1z"/>
<path d="M245.2 151.7v43.9M245.2 153.7l.6-.2v.3zM256.7 153.7h14.2M270.3 153.5l.6 .2-.6 .1zM270.9 151.7v58.4M151.3 171.8h1.6M151.3 171.8v23.4M151.7 160.2l-1.2 6.6v5h.8M151.7 160.2l.5 .1M152.2 160.7l-.8 6.6-.1 4.5M152.2 160.7l1.6 .1M152.2 160.3v.4"/>
<path d="M152.9 171.8v23.4M153.8 160.8l-.7 6.6-.2 4.4M156.7 160.7h.9M166.2 177.5h2.4M166.2 160.5h2.4M168.6 160.5v2h18.4v1.9h-.2M168.6 177.5v1.5M168.6 177.1h18.2M168.6 162.3h18.2M168.6 160.9h19.7M186.8 163.4v1.3h.5M186.8 162.3v1.1"/>
<path d="M186.8 163.4h.1M186.8 175.6h.1M186.8 160.9h.1M186.8 160.9v1.3M186.8 175.6v1.1M186.8 177.1v1.9M186.8 177.1h.2v1.9M186.8 179h.1M186.8 162.2v.1M186.8 176.7v.4M186.8 163.4h.9M186.8 176.7h.5"/>
<path d="M186.8 162.2h.5M186.8 178h.9M187 162.5h.7v.9M187 177.1h.7v.9M187.3 164.4v.3M187.3 176.7v.4M187.3 162.2v.3M187.3 164.7v8.6h1v2.3h-19.7M187.3 178.9v.1M187.3 169h8.2M187.7 163.4v1h-.7M187.7 178v.9h-.7"/>
<path d="M188.3 175.5h-19.7v2M188.3 173.4h.2v2M188.3 175.8h-1v.9M188.3 161.3h-1v.9M188.3 177.8v1.2h-22.1M188.3 160.2h1.1M188.3 174.4h1.1M188.5 173.5h.2v1.9h-.4M188.5 177.8v1M188.7 173.5h.7v.9M188.7 177.8v1h-.4M189.4 174.4v1h-.7"/>
<path d="M189.4 160.2v.9h-.7M189.4 177.8v.9h-.7M194.8 160.2h.7v8.8M195.5 169v8.8h-7.8M342.7 179.8v3.6a2.49 2.49 0 0 0-2.5 2.5 2.49 2.49 0 0 0 2.5 2.5M344.7 179.8v3.6M146.1 185.6v22.6M150.5 195.2v5l1.2 6.6M150.5 195.2h.8M151.3 195.2l.1 4.5 .8 6.6M151.3 195.2h1.6M152.9 195.2l.2 4.4 .7 6.6"/>
<path d="M166.2 184.7h4M166.4 184.3v26M166.4 184.3l-.2 .2M166.4 184.3h3.6M170 184.3v26M170 184.3l.2 .2M170.2 192.6h96.7M170.2 188.7h96.7M170.2 189h96.7M170.2 184.4h96.7M170.2 183.8h96.7M170.2 192h96.7"/>
<path d="M177.7 197.3h31.4M179.4 197.3l.6-.1v.3zM190.7 194.2l-1.1 2.8M192.7 183.1v.2h.7v-.2M192.8 182.8h.5M200.5 183.7a.5 .5 0 0 1-.2-.8 .5 .5 0 0 1 .8 0 .5 .5 0 0 1-.2 .8M201.6 182.1h.5M201.9 182.1v1.6M202.7 194.5h2.3M202.8 183.7a.5 .5 0 0 1-.2-.8 .5 .5 0 0 1 .8 0 .5 .5 0 0 1-.2 .8M203 195.4l.8 1.4M203.8 194.5v2.3"/>
<path d="M204.7 195.4l-.9 1.4M210.3 183.1v.2h.8v-.2M211.1 185.5v.2M211.1 185.5l-.1 .3M211.9 182.5l-.4-.5h-9.2l-.4 .5-.4-.5h-9.2l-.4 .4v1.3M235.2 182.5l.4-.5h9.2l.4 .5M235.5 182.1h-.3v1.6M236.2 183.7a.5 .5 0 0 1-.2-.8 .5 .5 0 0 1 .8 0 .5 .5 0 0 1-.2 .8M243.6 183.1v.2M244.3 196.7l.6-.2a1.18 1.18 0 0 1 1.4 .5 .81 .81 0 0 1-.8 1.2l-1-.1a.87 .87 0 0 1-.2-1.4zM244.4 197.3h1.6M244.4 183.1v.2h-.7"/>
<path d="M244.4 185.5v.2M244.5 185.5l-.2 .3M245.2 196.5v1.7M245.2 186h31.6M266.9 183.7v27.3M266.9 184.3h3.8M266.9 184.5h3.8M270.7 184.3v.2M270.7 184.5v25.6M274.7 186v9.1M274.7 198.6v10.1M274.7 186l.2 .6h-.3z"/>
<path d="M278 183.7v11.4M278 198.6v12.4M278 183.7l.1 .6h-.3zM280 183.7h-109.8v27.3h109.8M336.7 183.4h8M338.6 187.8h.3l-.2 .6zM338.7 183.4v7M338.7 183.4l.2 .6h-.3zM342.7 181.8l.6-.2v.4zM342.7 181.8h4.9M344.1 181.6l.6 .2-.6 .2zM344.7 183.4a2.49 2.49 0 0 1 2.5 2.5 2.49 2.49 0 0 1-2.5 2.5h-8"/>
<path d="M356.8 183.8h10.2M144.1 208.2h22M145.9 207.6h.4l-.2 .6zM151.7 206.8a1.8 1.8 0 0 0 2.1 1.4 1.62 1.62 0 0 1-1.5-1.1M152.2 206.3v.4M152.2 206.7l.1 .4M152.2 206.7l-.5 .1M152.3 207.1h4.3M153.8 206.2l-1.6 .1M153.8 206.2h3.8v1.6M156.7 206.3v1.7M156.7 206.3h.9"/>
<path d="M156.7 208h.9M157.6 207.8v.4M157.6 207.8h4.6M158 216.6l-1.1 2.9M162.2 208.1v.1M162.2 207.7v.4M162.2 207.7h4M166.2 208.1l-.1 .1M166.2 209.9h4M166.4 210.3h3.6M168.6 213.5h2.2M168.8 214.4l.9 1.3"/>
<path d="M169.7 213.5v2.2M170.2 210.1l-.2 .2M170.2 210.3h100.5M170.2 206h96.7M170.2 205.7h96.7M170.5 214.4l-.8 1.3M178.5 209.5l.2 .7-.3-.1zM178.6 207.7l-.2 8.5h-22.6M245.2 209.5l.1 .7-.3-.1zM245.2 209.5l-.1 6.7h22.6M245.2 208.7h31.6M245.2 207.7v1.8"/>
<path d="M249 216.6l-1.2 2.9M258.6 213.5h2.2M258.8 214.4l.9 1.3M259.7 213.5v2.2M260.5 214.4l-.8 1.3M266.9 210.1h3.8M270.7 210.1h.2M270.7 210.1v.2M270.9 210.1l-.2 .2M274.6 208.1h.3l-.2 .6zM277.8 210.4h.3l-.1 .6zM4 245.2h123v47.8"/>
<path d="M4 253.7h123M4 259.4h123M52.4 245.2v47.8M83.5 253.7v5.7M104.7 253.7v5.7M216 253h200M216 248h65M216 258h65M228.6 243v15M255.2 243v15M281 243v50M296 243v30"/>
<path d="M346 243v30M361 243v30M381 253v20M392 253v20M416 243h-200v50M4 265h123M4 270.6h123M4 276.2h123M84.9 279.3h1.3M85.5 278.6v1.3M216 278h65M216 273h200"/>
<path d="M216 263h165M216 268h65M231 263v15M256 263v15M311 273v20M393.4 260.5l9-2.5v10l-9-2.5zM4 281.8h123M4 287.4h123M83.5 287.4v5.6M84.9 280.6h1.3M104.7 287.4v5.6M267.4 287.2h1.2"/>
<path d="M267.4 286h1.2M268 285.5v1.1"/>
<circle cx="172" cy="59.9" r="1"/>
<circle cx="172" cy="59.9" r=".96"/>
<circle cx="172" cy="49.9" r="1"/>
<circle cx="172.1" cy="50" r=".95"/>
<circle cx="178.6" cy="43.6" r=".9"/>
<circle cx="189" cy="44.1" r="1.01"/>
<circle cx="189" cy="44.1" r=".82"/>
<circle cx="195.4" cy="44.1" r="1.12"/>
<circle cx="201.5" cy="44.1" r=".84"/>
<circle cx="201.6" cy="44.1" r=".41"/>
<circle cx="201.6" cy="44.1" r=".99"/>
<circle cx="207.7" cy="44.1" r="1.12"/>
<circle cx="214" cy="44.1" r="1.01"/>
<circle cx="214" cy="44.1" r=".83"/>
<circle cx="245.2" cy="43.6" r=".9"/>
<circle cx="265.1" cy="49.9" r=".95"/>
<circle cx="265.1" cy="59.9" r=".96"/>
<circle cx="178.6" cy="66.3" r=".9"/>
<circle cx="189" cy="65.8" r="1.01"/>
<circle cx="189" cy="65.8" r=".82"/>
<circle cx="195.4" cy="65.8" r="1.12"/>
<circle cx="201.5" cy="65.8" r=".83"/>
<circle cx="201.6" cy="65.8" r=".41"/>
<circle cx="201.6" cy="65.8" r="1"/>
<circle cx="207.7" cy="65.8" r="1.12"/>
<circle cx="214" cy="65.8" r="1.01"/>
<circle cx="214" cy="65.8" r=".83"/>
<circle cx="217.1" cy="75.2" r="1"/>
<circle cx="236.4" cy="69.1" r=".87"/>
<circle cx="236.4" cy="69.1" r=".9"/>
<circle cx="197.4" cy="114.3" r=".91"/>
<circle cx="197.4" cy="114.2" r="1"/>
<circle cx="197.4" cy="114.3" r=".34"/>
<circle cx="200.2" cy="114.3" r=".86"/>
<circle cx="200.2" cy="114.3" r=".9"/>
<circle cx="202.9" cy="114.3" r=".87"/>
<circle cx="202.9" cy="114.3" r=".91"/>
<circle cx="210.5" cy="117.4" r=".89"/>
<circle cx="210.5" cy="117.4" r=".87"/>
<circle cx="210.6" cy="117.4" r="1"/>
<circle cx="236.5" cy="117.4" r=".99"/>
<circle cx="236.6" cy="117.4" r=".87"/>
<circle cx="236.6" cy="117.4" r=".9"/>
<circle cx="243.9" cy="117.4" r=".99"/>
<circle cx="243.9" cy="117.4" r=".87"/>
<circle cx="308.6" cy="115" r=".96"/>
<circle cx="311.4" cy="114.4" r=".92"/>
<circle cx="322.4" cy="114.2" r=".99"/>
<circle cx="322.4" cy="114.2" r=".93"/>
<circle cx="325.1" cy="115" r=".97"/>
<circle cx="325.7" cy="117.8" r=".92"/>
<circle cx="265.2" cy="122.6" r="1"/>
<circle cx="265.2" cy="122.6" r=".95"/>
<circle cx="308" cy="128.7" r=".92"/>
<circle cx="308.6" cy="131.5" r=".96"/>
<circle cx="311.3" cy="132.3" r=".93"/>
<circle cx="316.9" cy="123.3" r="8.8"/>
<circle cx="322.3" cy="132.1" r=".92"/>
<circle cx="325.1" cy="131.5" r=".95"/>
<circle cx="325.9" cy="128.8" r=".91"/>
<circle cx="334.2" cy="134.4" r="1.14"/>
<circle cx="334.2" cy="126.9" r="1.17"/>
<circle cx="334.2" cy="126.9" r="1.13"/>
<circle cx="334.2" cy="134.4" r="1.49"/>
<circle cx="334.2" cy="134.4" r="1.15"/>
<circle cx="334.2" cy="134.4" r="1.32"/>
<circle cx="334.2" cy="126.9" r="1.5"/>
<circle cx="334.2" cy="126.9" r="1.33"/>
<circle cx="356.2" cy="134.4" r="1.33"/>
<circle cx="356.2" cy="126.9" r="1.18"/>
<circle cx="356.2" cy="134.4" r="1.16"/>
<circle cx="356.2" cy="134.4" r="1.14"/>
<circle cx="356.2" cy="126.9" r="1.34"/>
<circle cx="356.2" cy="134.4" r="1.49"/>
<circle cx="356.2" cy="126.9" r="1.13"/>
<circle cx="356.2" cy="126.9" r="1.5"/>
<circle cx="178.5" cy="197.3" r=".84"/>
<circle cx="178.6" cy="186" r=".9"/>
<circle cx="190.1" cy="195.6" r=".99"/>
<circle cx="193" cy="183.2" r=".42"/>
<circle cx="200.7" cy="183.2" r=".4"/>
<circle cx="203.1" cy="183.2" r=".4"/>
<circle cx="210.7" cy="183.2" r=".41"/>
<circle cx="211.9" cy="197.3" r=".84"/>
<circle cx="211.9" cy="186" r=".9"/>
<circle cx="236.4" cy="183.2" r=".4"/>
<circle cx="244" cy="183.2" r=".41"/>
<circle cx="244.9" cy="197.3" r="2.42"/>
<circle cx="245.2" cy="186" r=".9"/>
<circle cx="157.5" cy="218" r=".98"/>
<circle cx="178.6" cy="208.6" r=".9"/>
<circle cx="211.9" cy="208.6" r=".9"/>
<circle cx="245.2" cy="208.7" r=".9"/>
<circle cx="248.4" cy="218" r=".99"/>
</g>
<path d="M412.4 262.3a2.5 2.5 0 0 0-4.1-1.1 2.5 2.5 0 0 0 1 4.2 2.5 2.5 0 0 0 3.2-2.9l-.1-.2" fill="none" stroke="#000" stroke-width=".3" stroke-dasharray="30.5 1.3 1.3 1.3" stroke-dashoffset="24.5" stroke-linecap="butt"/>
<path d="M414.8 261.5a5 5 0 0 0-8.3-2 5 5 0 0 0 2.2 8.3 5 5 0 0 0 6.2-6l-.1-.3" fill="none" stroke="#000" stroke-width=".3" stroke-dasharray="30.5 1.3 1.3 1.3" stroke-dashoffset="16.7" stroke-linecap="butt"/>
<path d="M345.2 123.2v15.6" fill="none" stroke="#000" stroke-width=".3" stroke-dasharray="30.5 1.3 1.3 1.3" stroke-dashoffset="24.6"/>
<path d="M244.4 197.3h-.8M245.2 198.1v.9M245.2 196.5v-.9M246.1 197.3h.8" fill="none" stroke="#000" stroke-width=".3" stroke-dasharray="30.5 1.3 1.3 1.3"/>
<path d="M410 255.7v14.9" fill="none" stroke="#000" stroke-width=".3" stroke-dasharray="30.5 1.3 1.3 1.3" stroke-dashoffset="25"/>
<path d="M403.4 263l12.6-.1" fill="none" stroke="#000" stroke-width=".3" stroke-dasharray="30.5 1.3 1.3 1.3" stroke-dashoffset="26.1"/>
<path d="M216 248v5" fill="none" stroke="#000" stroke-width=".3" stroke-dasharray="30.5 1.3 1.3 1.3" stroke-dashoffset="29.9"/>
<path d="M175.7 65.8v-21.7M201.6 65.8v-21.7M234.9 65.8v-21.7M260.7 65.8v-21.7" fill="none" stroke="#f00" stroke-width=".3" stroke-dasharray="30.5 1.3 1.3 1.3" stroke-dashoffset="21.6"/>
<g fill="#000">
<path d="M331.1 136.2l.5-.3-.3 .5z"/>
<path d="M150.5 35.4l.6-.1v.3zM175.1 35.3l.6 .1-.6 .2z"/>
<path d="M200.9 31.1l.6 .2-.6 .1zM150.5 31.3l.6-.2v.3zM270.3 35.3l.6 .1-.6 .2zM260.7 35.4l.6-.1v.3zM234.3 31.1l.6 .2-.6 .1zM201.5 31.3l.6-.2v.3z"/>
<path d="M221.4 44.1l.1 .6h-.3zM221.2 65.2h.3l-.1 .6z"/>
<path d="M150.5 107.2l.6-.1v.3zM270.3 107.1l.6 .1-.6 .2zM189.1 39.1l.6-.2v.3zM213.4 38.9l.6 .2-.6 .1zM179 35.4l.6-.1v.3zM223.4 35.3l.6 .1-.6 .2zM189.5 66.5l.1 .6 .3-.1zM201.9 66.5l.1 .6 .3-.1zM345.2 139.7l.6-.2v.3zM358.3 139.5l.6 .2-.6 .1zM150.5 153.7l.6-.2v.3zM177.9 153.5l.6 .2-.6 .1zM178.5 209.5l-.1 .6 .3 .1zM245.2 209.5l-.2 .6 .3 .1zM179.4 197.3l.6 .2v-.3z"/>
<path d="M344.6 139.5l.6 .2-.6 .1zM331.6 139.7l.6-.2v.3z"/>
<path d="M365.8 136.5h.3l-.2 .6zM365.9 111.1l.2 .6h-.3z"/>
<path d="M178.5 153.7l.6-.2v.3zM211.3 153.5l.6 .2-.6 .1z"/>
<path d="M211.9 153.7l.6-.2v.3zM244.6 153.5l.6 .2-.6 .1z"/>
<path d="M270.3 153.5l.6 .2-.6 .1zM245.2 153.7l.6-.2v.3z"/>
<path d="M274.7 186l.2 .6h-.3zM274.6 208.1h.3l-.2 .6zM278 183.7l.1 .6h-.3zM277.8 210.4h.3l-.1 .6zM146.1 158.8l.2 .6h-.4zM145.9 207.6h.4l-.2 .6z"/>
<path d="M338.7 183.4l.2 .6h-.3zM338.6 187.8h.3l-.2 .6z"/>
<path d="M344.1 181.6l.6 .2-.6 .2zM342.7 181.8l.6-.2v.4z"/>
</g>
<g font-size="6.3">
<text x="282.1" y="250.3">名称</text>
<text x="347.1" y="250.3">图号</text>
<text x="282.1" y="260.3">材质</text>
<text x="347.1" y="260.3">质量</text>
<text x="383.3" y="262.1">视</text>
<text x="383.3" y="269.9">图</text>
<text x="282.1" y="270.3">版次</text>
<text x="347.1" y="270.3">比例</text>
</g>
<g font-size="4.2">
<text x="4.8" y="237.6">注意：1.行走平行度（正面+侧面），450行程内，≤±0.03mm，1000行程内，≤±0.05mm。</text>
<text x="12.2" y="243.3">2.本体形变，450行程内，≤±0.03mm，1000行程内，≤±0.05mm。</text>
<text x="18.6" y="251.3">型号/规格</text>
<text x="70.6" y="251.3">GTH8-100-BL-M20-C4</text>
<text x="301.9" y="249.5">GTH8-100-BL-M20-C4</text>
<text x="14.4" y="258.3">螺杆型号/规格</text>
<text x="19.7" y="263.9">有效行程</text>
<text x="63.7" y="258.3">1605</text>
<text x="86.5" y="263.9">100</text>
<text x="89.9" y="258.3">1610</text>
<text x="111.7" y="258.3">1620</text>
<text x="19.7" y="269.5">精度等级</text>
<text x="87.6" y="269.5">C7</text>
<text x="259" y="267">2022/9/23</text>
<text x="19.7" y="275.2">马达容量</text>
<text x="70.6" y="275.2">200/400W（无刹车）</text>
<text x="15.4" y="280.8">重复定位精度</text>
<text x="86.7" y="280.8">0.02</text>
<text x="9.1" y="286.4">感应开关方式及数量</text>
<text x="72.7" y="286.4">外挂型三只（C4）</text>
<text x="15.5" y="292">建议最快速度</text>
<text x="60.5" y="292">250MM/S</text>
<text x="86.7" y="292">500MM/S</text>
<text x="106.4" y="292">1000MMM/S</text>
</g>
<g font-size="4.1">
<text x="360.9" y="182.7">I</text>
<text x="356.8" y="187.9">1 : 1</text>
<text x="248.3" y="198.8">I</text>
</g>
<g font-size="3.5">
<text x="159.5" y="32.5">153 滑台原点位置</text>
<text x="207" y="32.5">100 有效行程</text>
<text x="112.8" y="36.7">75.50 滑台极限位置 1</text>
<text x="203.5" y="36.7">135</text>
<text x="204.4" y="40.3">75</text>
<text x="272.7" y="36.7">30.50 滑台极限位置 1</text>
<text x="222.7" y="56.3" transform="rotate(-90 222.7 56.3)">65</text>
<text x="208.3" y="76.4">2 x</text>
<text x="220.1" y="76.4">5</text>
<text x="228.4" y="76.4">8</text>
<text x="201.1" y="83.3">4 x M6 贯穿</text>
<text x="210.4" y="108.5">361</text>
<text x="367.2" y="126.6" transform="rotate(-90 367.2 126.6)">78</text>
<text x="316.1" y="139.7">基准面</text>
<text x="334.3" y="140.9">40.70</text>
<text x="350.9" y="140.9">41</text>
<text x="164.5" y="154.9">84</text>
<text x="190.5" y="154.9">100</text>
<text x="224.7" y="154.9">100</text>
<text x="253.2" y="154.9">77</text>
<text x="147.4" y="185.5" transform="rotate(-90 147.4 185.5)">148</text>
<text x="347.7" y="183.1">2</text>
<text x="181.4" y="196.8">2 x</text>
<text x="192.9" y="196.8">5 H7</text>
<text x="206.8" y="196.8">4</text>
<text x="276" y="198.6" transform="rotate(-90 276 198.6)">68</text>
<text x="279.3" y="198.6" transform="rotate(-90 279.3 198.6)">82</text>
<text x="338.3" y="201" transform="rotate(-90 338.3 201)">+0.012</text>
<text x="341.8" y="199.2" transform="rotate(-90 341.8 199.2)">0</text>
<text x="341.8" y="204.5" transform="rotate(-90 341.8 204.5)">5</text>
<text x="155.9" y="215.8">2 x M6</text>
<text x="172.5" y="215.8">15</text>
<text x="247.6" y="215.8">4 x M6</text>
<text x="262.5" y="215.8">15</text>
<text x="160.2" y="219.3">5.40 贯穿</text>
<text x="251.1" y="219.3">5.40 贯穿</text>
<text x="221.4" y="246.8">1</text>
<text x="221.4" y="251.8">2</text>
<text x="218.8" y="256.8">序号</text>
<text x="232.2" y="256.8">修 订 版 次</text>
<text x="257.5" y="256.8">设计变更编号</text>
<text x="228.2" y="261.8">设</text>
<text x="240.1" y="261.8">计</text>
<text x="252" y="261.8">变</text>
<text x="263.9" y="261.8">更</text>
<text x="219.1" y="266.7">设 计</text>
<text x="368.3" y="269.3">1:3</text>
<text x="219.1" y="271.7">校 核</text>
<text x="219.1" y="276.7">批 准</text>
<text x="222.9" y="282.7">技术要求：</text>
<text x="231.8" y="287.3">1、未标注公差全部 0.1</text>
<text x="231.7" y="291.8">2、未标注倒角全部C0.3</text>
</g>
</svg>
